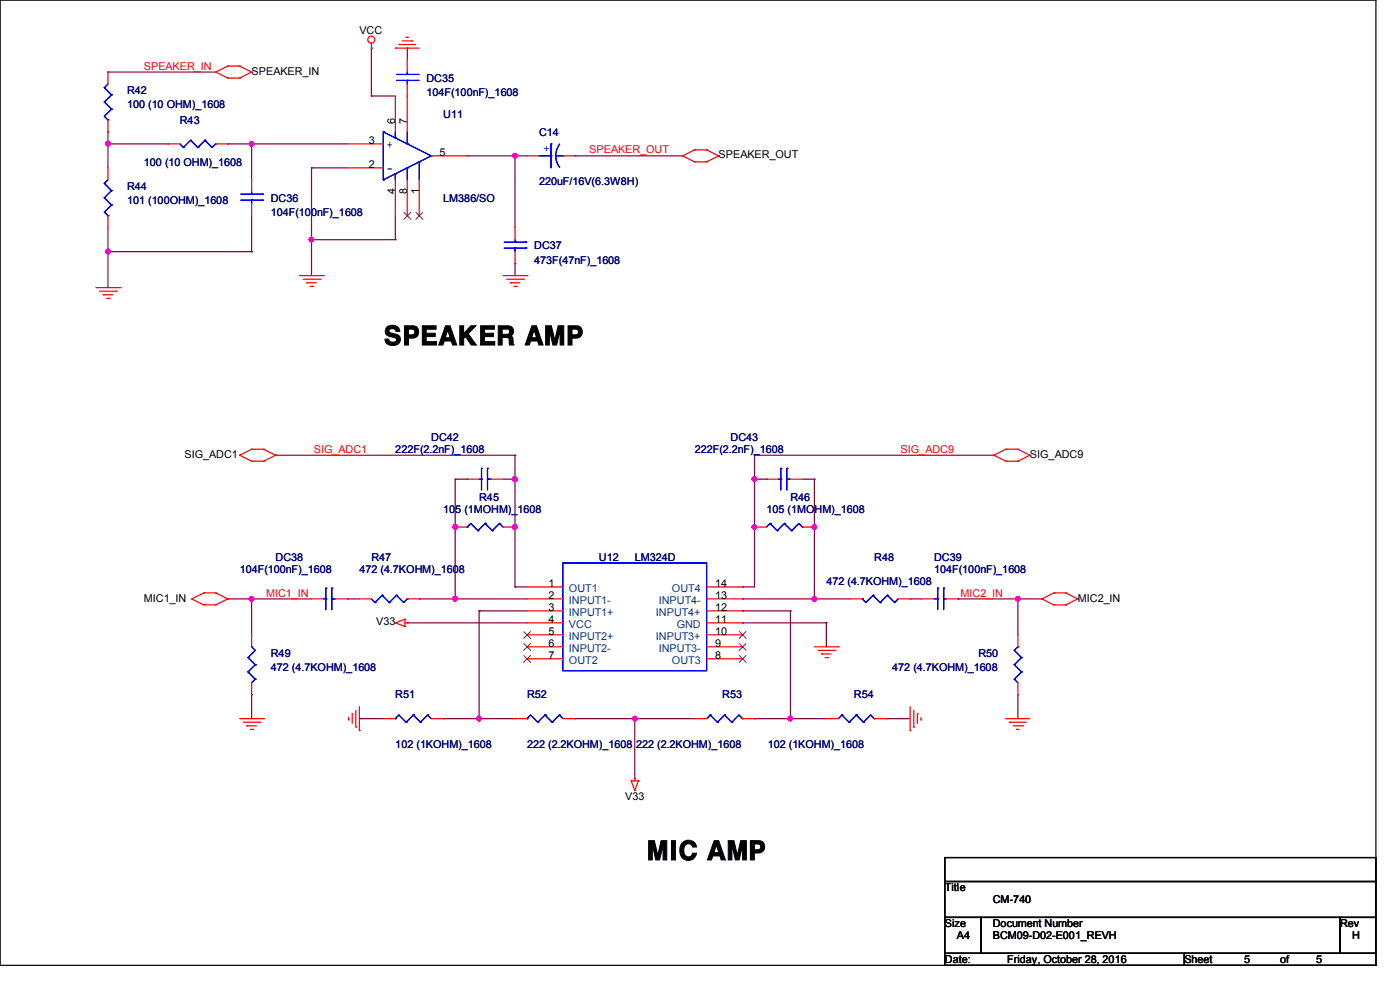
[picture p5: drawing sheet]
<svg xmlns="http://www.w3.org/2000/svg" width="297mm" height="210mm" viewBox="0 0 297 210" stroke-linecap="round" stroke-linejoin="round" font-family="sans-serif">
<path d="M0 0h291.9v204.8h-291.9zM200.4 181.9h91.5v5.1h-91.5zM200.4 187h91.5v7.6h-91.5zM200.4 194.6h7.7v7.6h-7.7zM208.1 194.6h76.2v7.6h-76.2zM284.3 194.6h7.6v7.6h-7.6zM200.4 202.2h50.8v2.6h-50.8zM251.2 202.2h40.7v2.6h-40.7z" fill="none" stroke="#000" stroke-width=".25"/>
<g fill="none" stroke="#800040" stroke-width=".25">
<path d="M22.9 15.3h.1M22.9 15.3h22.9M78.8 10.2h.1M78.8 10.2v10.2M86.4 10.2h.1M86.4 10.2v2.5M22.9 30.5h.1M22.9 28h.1M22.9 30.5h12.7M22.9 28v7.6M35.6 30.5h.1M48.3 30.5h.1"/>
<path d="M48.3 30.5h25.4M53.4 30.5h.1M53.4 30.5v7.6M66.1 35.6h.1M66.1 35.6h7.6M66.1 35.6v22.9M78.8 20.4h.1M78.8 20.4h5.1M99.1 33.1h.1M99.1 33.1h12.7M109.3 33.1h.1M109.3 33.1v15.2"/>
<path d="M122 33.1h.1M122 33.1h22.8M22.9 53.4h.1M22.9 48.3v12.7M22.9 53.4h30.5M53.4 53.4h.1M53.4 45.8v7.6M66.1 50.8h.1M66.1 50.8h17.8M83.9 50.8h.1M83.9 45.8v5M109.3 55.9h.1"/>
<path d="M109.3 55.9v2.6M22.9 61h.1M58.5 96.6h.1M58.5 96.6h50.8M109.3 96.6h.1M109.3 96.6v27.9M160.1 96.6h.1M160.1 96.6v27.9h-2.6M160.1 96.6h50.8M96.6 111.8h.1M96.6 101.6h.1M96.6 101.6v25.4"/>
<path d="M96.6 101.6h2.5M99.1 101.6h.1M106.7 101.6h2.6M109.3 111.8h.1M109.3 101.6h.1M160.1 111.8h.1M160.1 101.6h.1M160.1 101.6h2.5M162.6 101.6h.1M170.2 101.6h2.6M172.8 111.8h.1M172.8 101.6h.1"/>
<path d="M172.8 101.6v25.4M48.3 127h.1M48.3 127h17.8M53.4 127h.1M53.4 127v7.7M73.7 127h.1M73.7 127h2.5M86.4 132.1h.1M86.4 132.1h25.4M88.9 127h.1M88.9 127h22.9M96.6 127h.1"/>
<path d="M101.6 129.6h.1M101.6 129.6h10.2M101.6 129.6v22.8M109.3 124.5h.1M109.3 124.5h2.5M157.5 132.1h.1M157.5 127h.1M157.5 124.5h.1M157.5 129.6h.1M157.5 127h22.9M157.5 129.6h10.2M157.5 132.1h17.8"/>
<path d="M167.7 129.6h.1M167.7 129.6v22.8M172.8 127h.1M175.3 132.1h.1M175.3 132.1v5.1M193.1 127h.1M193.1 127h2.5M203.2 127h.1M203.2 127h17.8M215.9 127h.1M215.9 127v7.7M53.4 147.4h.1"/>
<path d="M53.4 147.4v5M76.2 152.4h.1M76.2 152.4h5.1M94 152.4h.1M94 152.4h15.3M101.6 152.4h.1M122 152.4h.1M122 152.4h25.4M134.7 152.4h.1M134.7 152.4v12.7M160.1 152.4h.1M160.1 152.4h15.2"/>
<path d="M167.7 152.4h.1M188 152.4h.1M188 152.4h5.1M215.9 147.4h.1M215.9 147.4v5"/>
</g>
<g fill="#f0f" stroke="#f0f" stroke-width=".25">
<circle cx="53.4" cy="30.5" r=".49"/>
<circle cx="109.2" cy="33" r=".49"/>
<circle cx="22.9" cy="30.5" r=".49"/>
<circle cx="22.9" cy="53.4" r=".49"/>
<circle cx="66.1" cy="50.8" r=".49"/>
<circle cx="96.5" cy="127" r=".49"/>
<circle cx="53.4" cy="127" r=".49"/>
<circle cx="101.6" cy="152.4" r=".49"/>
<circle cx="109.2" cy="111.8" r=".49"/>
<circle cx="109.2" cy="101.6" r=".49"/>
<circle cx="160" cy="111.8" r=".49"/>
<circle cx="215.9" cy="127" r=".49"/>
<circle cx="172.7" cy="127" r=".49"/>
<circle cx="167.7" cy="152.4" r=".49"/>
<circle cx="134.6" cy="152.4" r=".49"/>
<circle cx="160" cy="101.6" r=".49"/>
<circle cx="96.5" cy="111.8" r=".49"/>
<circle cx="172.7" cy="111.8" r=".49"/>
</g>
<g fill="none" stroke="#f00" stroke-width=".25">
<path d="M22.9 15.3v2.5M45.8 15.3h.1M45.8 15.3l2.5 1.3M48.3 16.6h.1M48.3 14h.1M48.3 16.6h2.5M48.3 14l-2.5 1.3M48.3 14h2.5M50.8 16.6h.1M50.8 14h.1M50.8 14l2.6 1.3M53.4 15.3h.1"/>
<path d="M53.4 15.3l-2.6 1.3M78.8 10.2h.1M78.8 9.2v1M83.9 10.2h.1M83.9 10.2h5M84.6 9.4h.1M84.6 9.4h3.6M85.4 8.7h2M86.1 7.9h.1M86.1 7.9h.6M86.4 12.7v2.6M86.4 17.8v10.2"/>
<path d="M87.4 8.7h.1M22.9 25.4v2.6M22.9 35.6v2.5M35.6 30.5h2.5M45.8 30.5h2.5M53.4 38.1v2.6M73.7 30.5h7.6M73.7 35.6h7.6M83.9 20.4v7.6M83.9 38.1v7.7M86.4 38.1v7.7M88.9 38.1v7.7"/>
<path d="M91.5 33.1h7.6M111.8 33.1h2.5M119.4 33.1h2.6M144.8 33.1h.1M144.8 33.1l2.6 1.2M147.4 34.3h.1M147.4 31.8h.1M147.4 34.3h2.5M147.4 31.8l-2.6 1.3M147.4 31.8h2.5M149.9 34.3h.1M149.9 31.8h.1"/>
<path d="M149.9 31.8l2.5 1.3M152.4 33.1h.1M152.4 33.1l-2.5 1.2M22.9 45.8v2.5M53.4 43.2v2.6M63.5 58.5h5.1M64.3 59.2h3.6M65.1 60h.1M65.1 60h2M67.9 59.2h.1M68.6 58.5h.1M106.7 58.5h5.1"/>
<path d="M107.5 59.2h3.5M108.2 60h.1M108.2 60h2.1M109.3 48.3v2.5M109.3 53.4v2.5M111 59.2h.1M111.8 58.5h.1M20.4 61h5M21.1 61.8h3.6M21.9 62.5h.1M21.9 62.5h2M22.6 63.3h.6"/>
<path d="M23.2 63.3h.1M24.7 61.8h.1M25.4 61h.1M65.8 60.7h.5M66.3 60.7h.1M109 60.7h.5M109.5 60.7h.1M50.8 96.6h.1M50.8 96.6l2.6 1.2M53.4 97.8h.1M53.4 95.3h.1M53.4 97.8h2.5"/>
<path d="M53.4 95.3h2.5M53.4 95.3l-2.6 1.3M55.9 97.8h.1M55.9 95.3h.1M55.9 95.3l2.6 1.3M58.5 96.6h.1M58.5 96.6l-2.6 1.2M210.9 96.6h.1M210.9 96.6l2.5 1.2M213.4 97.8h.1M213.4 95.3h.1M213.4 97.8h2.5"/>
<path d="M213.4 95.3h2.5M213.4 95.3l-2.5 1.3M215.9 97.8h.1M215.9 95.3h.1M215.9 95.3l2.6 1.3M218.5 96.6h.1M218.5 96.6l-2.6 1.2M96.6 111.8h2.5M99.1 101.6h2.5M104.2 101.6h2.5M106.7 111.8h2.6M160.1 111.8h2.5"/>
<path d="M162.6 101.6h2.5M167.7 101.6h2.5M170.2 111.8h2.6M40.7 127h.1M40.7 127l2.5 1.3M43.2 125.8h.1M43.2 128.3h.1M43.2 125.8l-2.5 1.2M43.2 125.8h2.6M43.2 128.3h2.6M45.8 125.8h.1M45.8 128.3h.1"/>
<path d="M45.8 125.8l2.5 1.2M48.3 127h.1M48.3 127l-2.5 1.3M53.4 134.7v2.5M66.1 127h2.5M71.2 127h2.5M76.2 127h2.6M83.9 132.1h.1M83.9 132.1l2 .8M85.9 132.9h.1M85.9 131.4h.1M85.9 131.4v1.5"/>
<path d="M85.9 132.1h.5M85.9 131.4l-2 .7M86.4 132.1h.1M86.4 127h2.5M111.8 132.1h7.6M111.8 137.2h7.6M111.8 127h7.6M111.8 124.5h7.6M111.8 129.6h7.6M111.8 134.7h7.6M111.8 139.7h7.6M149.9 132.1h7.6"/>
<path d="M149.9 137.2h7.6M149.9 127h7.6M149.9 124.5h7.6M149.9 129.6h7.6M149.9 134.7h7.6M149.9 139.7h7.6M172.8 137.2h5M173.5 138h3.6M174.3 138.7h.1M174.3 138.7h2M175 139.5h.6M175.6 139.5h.1"/>
<path d="M177.1 138h.1M177.8 137.2h.1M180.4 127h2.5M190.5 127h2.6M195.6 127h2.6M200.7 127h2.5M215.9 134.7v2.5M221 127h.1M221 127l2.6 1.3M223.6 125.8h.1M223.6 128.3h.1M223.6 125.8h2.5"/>
<path d="M223.6 128.3h2.5M223.6 125.8l-2.6 1.2M226.1 125.8h.1M226.1 128.3h.1M226.1 125.8l2.5 1.2M228.6 127h.1M228.6 127l-2.5 1.3M50.8 152.4h5.1M51.6 153.2h3.6M52.4 154h.1M52.4 154h2M53.1 154.7h.5"/>
<path d="M53.4 144.8v2.6M53.6 154.7h.1M55.2 153.2h.1M55.9 152.4h.1M74 152.7h.1M74 152.2v.5M74.7 151.4h.1M74.7 151.4v2.1M75.5 154.2h.1M75.5 150.7v3.5M76.2 155h.1M76.2 149.9v5.1"/>
<path d="M81.3 152.4h2.6M91.5 152.4h2.5M109.3 152.4h2.5M119.4 152.4h2.6M147.4 152.4h2.5M157.5 152.4h2.6M175.3 152.4h2.5M185.5 152.4h2.5M193.1 155h.1M193.1 149.9v5.1M193.8 154.2h.1M193.8 150.7v3.5"/>
<path d="M194.6 151.4h.1M194.6 151.4v2.1M195.4 152.7h.1M195.4 152.2v.5M213.4 152.4h.1M213.4 152.4h5.1M214.2 153.2h.1M214.2 153.2h3.5M214.9 154h2.1M215.7 154.7h.1M215.7 154.7h.5M215.9 144.8v2.6"/>
<path d="M217 154h.1M133.9 165.7h.1M133.9 165.7h1.5M133.9 165.7l.8 2M134.7 165.1h.1M134.7 167.7h.1M134.7 165.1v.6M135.4 165.7h.1M135.4 165.7l-.7 2"/>
<circle cx="78.8" cy="8.4" r=".74"/>
</g>
<g fill="none" stroke="#00f" stroke-width=".25">
<path d="M22.1 18.6h.1M22.1 18.6l1.6 1.5M22.9 17.8l-.8 .8M84.1 17.1h4.6M84.1 15.8h4.6M86.4 15.8h.1M86.4 17.1h.1M86.4 15.3v.5M86.4 17.1v.7M88.7 17.1h.1M88.7 15.8h.1M22.1 21.6h.1"/>
<path d="M22.1 38.9h.1M22.1 21.6l1.6 1.6M22.1 38.9l1.6 1.5M22.9 25.4h.1M22.9 38.1l-.8 .8M23.7 20.1h.1M23.7 23.2h.1M23.7 20.1l-1.6 1.5M23.7 23.2l-1.6 1.5 .8 .7M38.1 30.5l.8 .8M38.9 31.3h.1M40.4 29.8h.1"/>
<path d="M40.4 29.8l-1.5 1.5M40.4 29.8l1.6 1.5M42 31.3h.1M43.5 29.8h.1M43.5 29.8l1.5 1.5 .8-.8M43.5 29.8l-1.5 1.5M45.8 30.5h.1M81.3 38.1h.1M81.3 28h.1M81.3 28v10.1M81.3 28l10.2 5.1M83.9 36.9h.1"/>
<path d="M83.9 29.3h.1M83.9 28v1.3M83.9 36.9v1.2M86.4 35.6h.1M86.4 30.5h.1M86.4 28v2.5M86.4 35.6v2.5M88.9 34.3h.1M88.9 34.3v3.8M91.5 33.1h.1M91.5 33.1l-10.2 5M114.3 33.1h2.6"/>
<path d="M116.9 30.5h.1M116.9 33.1h.1M116.9 30.5v5.1M117.9 33l.1 1.1 .7 1.4M117.9 33.1h1.5M118.7 30.6l-.7 1.4-.1 1M119.4 33.1h.1M22.1 42h.1M22.1 42l1.6 1.5M22.9 45.8h.1M23.7 40.4h.1M23.7 43.5h.1"/>
<path d="M23.7 40.4l-1.6 1.6M23.7 43.5l-1.6 1.5 .8 .8M51.1 42.5h4.6M51.1 41.2h4.6M53.4 41.2h.1M53.4 42.5h.1M53.4 40.7v.5M53.4 42.5v.7M55.7 42.5h.1M55.7 41.2h.1M107 52.6h4.5M107 51.4h4.5"/>
<path d="M109.3 51.4h.1M109.3 52.6h.1M109.3 50.8v.6M109.3 52.6v.8M111.5 52.6h.1M111.5 51.4h.1M102.2 99.4h.1M102.2 99.4v4.5M103.4 99.4h.1M103.4 99.4v4.5M165.7 99.4h.1M165.7 99.4v4.5"/>
<path d="M166.9 99.4h.1M166.9 99.4v4.5M99.1 111.8h.1M99.1 111.8l.8-.8 1.5 1.6M101.4 112.6h.1M101.6 101.6h.6M102.2 101.6h.1M102.9 111h.1M102.9 111l1.5 1.6M102.9 111l-1.5 1.6M103.4 101.6h.1M103.4 101.6h.8"/>
<path d="M104.4 112.6h.1M106 111h.1M106 111l.7 .8M106 111l-1.6 1.6M119.4 119.4h30.5v22.9h-30.5zM163.4 111h.1M163.4 111l-.8 .8M163.4 111l1.5 1.6M164.9 112.6h.1M165.1 101.6h.6M165.7 101.6h.1M166.4 111h.1"/>
<path d="M166.4 111l-1.5 1.6M166.4 111l1.5 1.6M166.9 101.6h.1M166.9 101.6h.8M167.9 112.6h.1M170.2 111.8h.1M170.2 111.8l-.7-.8-1.6 1.6M52.6 139.5h.1M52.6 139.5l1.5 1.5M53.4 137.2h.1M53.4 137.2l.7 .8-1.5 1.5M68.6 127h.5"/>
<path d="M69.1 127h.1M69.1 124.8h.1M69.1 124.8v4.5M70.4 124.8h.1M70.4 127h.1M70.4 127h.8M70.4 124.8v4.5M78.8 127l.7 .8M79.5 127.8h.1M81.1 126.3h.1M81.1 126.3l-1.6 1.5M81.1 126.3l1.5 1.5"/>
<path d="M82.6 127.8h.1M84.1 126.3h.1M84.1 126.3l1.5 1.5 .8-.8M84.1 126.3l-1.5 1.5M86.4 127h.1M182.9 127h.1M185.2 126.3h.1M185.2 126.3l-1.5 1.5-.8-.8M185.2 126.3l1.5 1.5M186.7 127.8h.1M188.3 126.3h.1M188.3 126.3l1.5 1.5"/>
<path d="M188.3 126.3l-1.6 1.5M189.8 127.8h.1M190.5 127l-.7 .8M198.2 127h.7M198.9 124.8h.1M198.9 127h.1M198.9 124.8v4.5M200.2 127h.1M200.2 124.8h.1M200.2 127h.5M200.2 124.8v4.5M215.9 137.2h.1"/>
<path d="M215.9 137.2l-.7 .8 1.5 1.5M216.7 139.5h.1M216.7 139.5l-1.5 1.5M52.6 142.5h.1M52.6 142.5l1.5 1.6M54.1 144.1h.1M54.1 141h.1M54.1 144.1l-.7 .7M54.1 141l-1.5 1.5M83.9 152.4h.1M83.9 152.4l.7-.7 1.5 1.5M86.1 153.2h.1"/>
<path d="M87.7 151.7h.1M87.7 151.7l1.5 1.5M87.7 151.7l-1.6 1.5M89.2 153.2h.1M90.7 151.7h.1M90.7 151.7l.8 .7M90.7 151.7l-1.5 1.5M111.8 152.4h.1M111.8 152.4l.8-.7 1.5 1.5M114.1 153.2h.1M115.6 151.7h.1M115.6 151.7l1.5 1.5"/>
<path d="M115.6 151.7l-1.5 1.5M117.1 153.2h.1M118.7 151.7h.1M118.7 151.7l.7 .7M118.7 151.7l-1.6 1.5M150.7 151.7h.1M150.7 151.7l-.8 .7M150.7 151.7l1.5 1.5M152.2 153.2h.1M153.7 151.7h.1M153.7 151.7l-1.5 1.5M153.7 151.7l1.5 1.5"/>
<path d="M155.2 153.2h.1M157.5 152.4h.1M157.5 152.4l-.7-.7-1.6 1.5M178.6 151.7h.1M178.6 151.7l-.8 .7M178.6 151.7l1.5 1.5M180.1 153.2h.1M181.7 151.7h.1M181.7 151.7l-1.6 1.5M181.7 151.7l1.5 1.5M183.2 153.2h.1M185.5 152.4h.1"/>
<path d="M185.5 152.4l-.8-.7-1.5 1.5M215.2 144.1h.1M215.2 141h.1M215.2 144.1l.7 .7M215.2 141l1.5 1.5M216.7 142.5h.1M216.7 142.5l-1.5 1.6"/>
</g>
<g fill="none" stroke="#804000" stroke-width=".21">
<path d="M85.7 45l1.5 1.6M87.2 45l-1.6 1.6M88.2 45l1.6 1.6M89.7 45l-1.5 1.6M111.1 133.9l1.5 1.6M111.1 136.5l1.5 1.5M111.1 139l1.5 1.6M112.6 133.9l-1.6 1.6M112.6 136.5l-1.6 1.5M112.6 139l-1.6 1.6M156.8 139l1.5 1.6M156.8 136.5l1.5 1.5"/>
<path d="M156.8 133.9l1.5 1.6M158.3 139l-1.6 1.6M158.3 136.5l-1.6 1.5M158.3 133.9l-1.6 1.6"/>
</g>
<g font-size="5.3">
<text x="81.3" y="73.2">SPEAKER AMP</text>
<text x="137.2" y="182.4">MIC AMP</text>
</g>
<g font-size="2.3">
<text x="76.2" y="7.2">VCC</text>
<text x="53.4" y="15.8">SPEAKER_IN</text>
<text x="83.8" y="26.2" transform="rotate(-90 83.8 26.2)">6</text>
<text x="86.4" y="26.2" transform="rotate(-90 86.4 26.2)">7</text>
<text x="78.3" y="30.5">3</text>
<text x="78.3" y="35.6">2</text>
<text x="93.3" y="33">5</text>
<text x="152.5" y="33.6">SPEAKER_OUT</text>
<text x="83.8" y="41.2" transform="rotate(-90 83.8 41.2)">4</text>
<text x="86.4" y="41.2" transform="rotate(-90 86.4 41.2)">8</text>
<text x="88.9" y="41.2" transform="rotate(-90 88.9 41.2)">1</text>
<text x="39.2" y="97.1">SIG_ADC1</text>
<text x="218.5" y="97.1">SIG_ADC9</text>
<text x="116.4" y="124.5">1</text>
<text x="151.7" y="124.5">14</text>
<text x="30.5" y="127.6">MIC1_IN</text>
<text x="116.4" y="127">2</text>
<text x="116.4" y="129.5">3</text>
<text x="151.7" y="129.5">12</text>
<text x="151.7" y="127">13</text>
<text x="228.7" y="127.6">MIC2_IN</text>
<text x="79.8" y="132.7">V33</text>
<text x="116.4" y="132.1">4</text>
<text x="116.4" y="134.6">5</text>
<text x="116.4" y="137.2">6</text>
<text x="151.7" y="137.2">9</text>
<text x="151.7" y="134.6">10</text>
<text x="151.7" y="132.1">11</text>
<text x="116.4" y="139.7">7</text>
<text x="151.7" y="139.7">8</text>
<text x="132.6" y="169.8">V33</text>
<text x="200.5" y="189.1">Title</text>
<text x="210.6" y="191.6">CM-740</text>
<text x="200.5" y="196.7">Size</text>
<text x="210.6" y="196.7">Document Number</text>
<text x="284.3" y="196.7">Rev</text>
<text x="203" y="199.2">A4</text>
<text x="210.6" y="199.2">BCM09-D02-E001_REVH</text>
<text x="286.8" y="199.2">H</text>
<text x="200.5" y="204.3">Date:</text>
<text x="213.7" y="204.3">Friday, October 28, 2016</text>
<text x="251.3" y="204.3">Sheet</text>
<text x="264" y="204.3">5</text>
<text x="271.6" y="204.3">of</text>
<text x="279.2" y="204.3">5</text>
</g>
<g font-size="2.3" fill="#f00">
<text x="30.5" y="14.8">SPEAKER_IN</text>
<text x="125" y="32.6">SPEAKER_OUT</text>
<text x="66.6" y="96.1">SIG_ADC1</text>
<text x="191.1" y="96.1">SIG_ADC9</text>
<text x="56.4" y="126.5">MIC1_IN</text>
<text x="203.8" y="126.5">MIC2_IN</text>
</g>
<g font-size="2.3" fill="#000080">
<text x="90.5" y="17.4">DC35</text>
<text x="27" y="19.9">R42</text>
<text x="27" y="22.9">100 (10 OHM)_1608</text>
<text x="90.5" y="20.4">104F(100nF)_1608</text>
<text x="38.1" y="26.2">R43</text>
<text x="94" y="25">U11</text>
<text x="114.4" y="28.8">C14</text>
<text x="30.5" y="35.1">100 (10 OHM)_1608</text>
<text x="27" y="40.2">R44</text>
<text x="114.4" y="39.2">220uF/16V(6.3W8H)</text>
<text x="27" y="43.3">101 (100OHM)_1608</text>
<text x="57.5" y="42.8">DC36</text>
<text x="57.5" y="45.8">104F(100nF)_1608</text>
<text x="94" y="42.8">LM386/SO</text>
<text x="113.3" y="52.9">DC37</text>
<text x="113.3" y="56">473F(47nF)_1608</text>
<text x="91.5" y="93.6">DC42</text>
<text x="155" y="93.6">DC43</text>
<text x="83.9" y="96.1">222F(2.2nF)_1608</text>
<text x="147.4" y="96.1">222F(2.2nF)_1608</text>
<text x="101.6" y="106.3">R45</text>
<text x="167.7" y="106.3">R46</text>
<text x="94" y="108.8">105 (1MOHM)_1608</text>
<text x="162.6" y="108.8">105 (1MOHM)_1608</text>
<text x="58.5" y="119">DC38</text>
<text x="78.8" y="119">R47</text>
<text x="127" y="119">U12</text>
<text x="134.7" y="119">LM324D</text>
<text x="185.5" y="119">R48</text>
<text x="198.2" y="119">DC39</text>
<text x="50.8" y="121.5">104F(100nF)_1608</text>
<text x="76.2" y="121.5">472 (4.7KOHM)_1608</text>
<text x="175.3" y="124">472 (4.7KOHM)_1608</text>
<text x="198.2" y="121.5">104F(100nF)_1608</text>
<text x="57.5" y="139.3">R49</text>
<text x="57.5" y="142.3">472 (4.7KOHM)_1608</text>
<text x="189.3" y="142.3">472 (4.7KOHM)_1608</text>
<text x="207.6" y="139.3">R50</text>
<text x="83.9" y="148.2">R51</text>
<text x="111.8" y="148.2">R52</text>
<text x="153.2" y="148.2">R53</text>
<text x="181.2" y="148.2">R54</text>
<text x="83.9" y="158.6">102 (1KOHM)_1608</text>
<text x="111.8" y="158.6">222 (2.2KOHM)_1608</text>
<text x="134.9" y="158.6">222 (2.2KOHM)_1608</text>
<text x="162.9" y="158.6">102 (1KOHM)_1608</text>
</g>
<g font-size="2.3" fill="#00f">
<text x="82.1" y="31.4">+</text>
<text x="82.1" y="36.4">-</text>
</g>
<g font-size="2.3" fill="#004080">
<text x="120.7" y="125.6">OUT1</text>
<text x="142.5" y="125.6">OUT4</text>
<text x="120.7" y="128.1">INPUT1-</text>
<text x="120.7" y="130.6">INPUT1+</text>
<text x="139.2" y="130.6">INPUT4+</text>
<text x="139.8" y="128.1">INPUT4-</text>
<text x="120.7" y="133.2">VCC</text>
<text x="120.7" y="135.7">INPUT2+</text>
<text x="139.2" y="135.7">INPUT3+</text>
<text x="143.6" y="133.2">GND</text>
<text x="120.7" y="138.3">INPUT2-</text>
<text x="120.7" y="140.8">OUT2</text>
<text x="139.8" y="138.3">INPUT3-</text>
<text x="142.5" y="140.8">OUT3</text>
</g>
<text font-size="2.1" fill="#00f" x="116.5" y="32.3" transform="rotate(-90 116.5 32.3)">+</text>
</svg>
